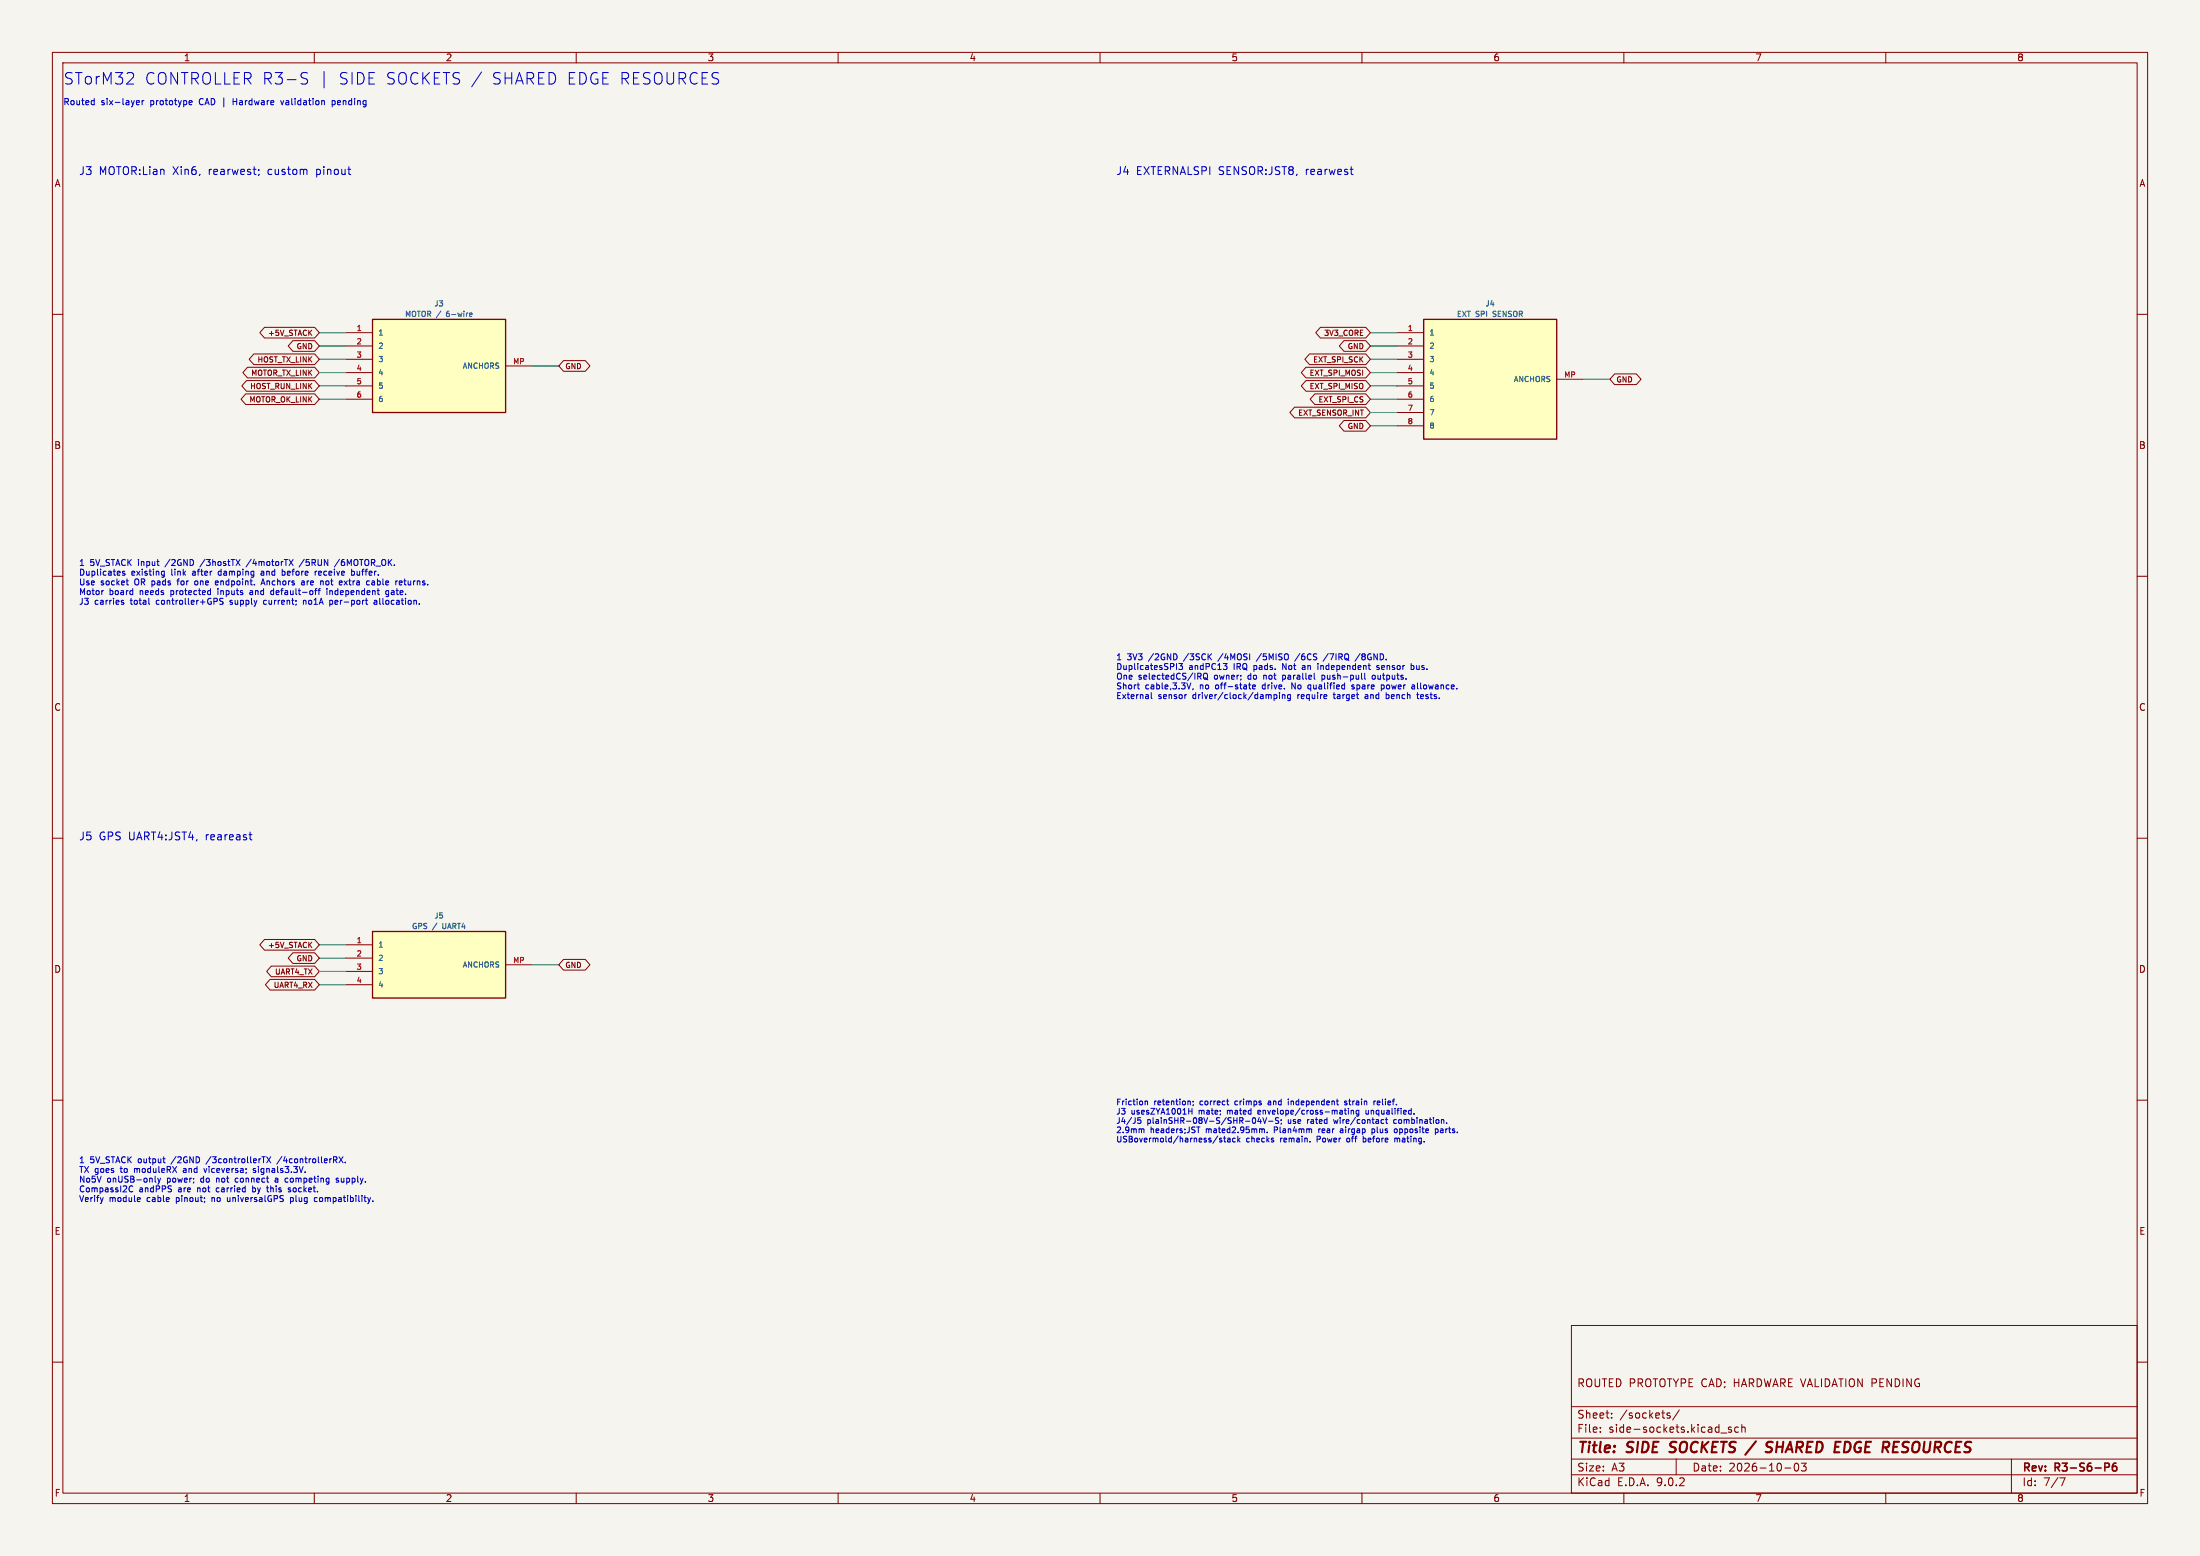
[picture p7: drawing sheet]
<svg xmlns="http://www.w3.org/2000/svg" width="420mm" height="297mm" viewBox="0 0 420 297" stroke-linecap="round" stroke-linejoin="round" font-family="sans-serif">
<path d="M0 0h420v297h-420z" fill="#f5f4ef" stroke="#f5f4ef" stroke-width=".19"/>
<g fill="none" stroke="#840000" stroke-width=".19">
<path d="M10 10h400v277h-400zM12 12h396v273h-396zM60 10v2M110 10v2M160 10v2M210 10v2M260 10v2M310 10v2M360 10v2M10 60h2M408 60h2M10 110h2"/>
<path d="M408 110h2M10 160h2M408 160h2M10 210h2M408 210h2M300 253h108v32h-108zM10 260h2M300 278.5h108M300 274.5h108M300 268.5h108M305.5 273.2v.2M305.5 272.5v.1"/>
<path d="M307.7 270.5v.2M307.7 269.8v.1M318.8 269.8l-.4-.1-.2 .2 .1 .2 .5 .2v.3h-.6M320 278.5v3M320.6 269.1l-1.3 1.9M328.5 273.5h1.2M330.5 272.5l-.3-.1-.3 .2 .1 .2 .5 .2v.3h-.6M331.9 272.5l-.5-.1-.2 .3 .1 .6h.6M332.5 272.5l.2-.1 .4 .1 .1 .9M332.5 271.9v1.5M342.7 279.4l.2-.1a.8 .8 0 0 1 .5 .7 .8 .8 0 0 1-.5 .8l-.2-.2-.2-.4zM343.9 279.3h.9l-.5 .6 .4 .1v.6l-.2 .2-.6-.2"/>
<path d="M384 278.5v6.5M408 260h2M60 285v2M110 285v2M160 285v2M210 285v2M260 285v2M300 281.5h108M310 285v2M340.7 280.2h1.2M360 285v2M393.2 282.1h1l-.6 1.5"/>
</g>
<path d="M401.8 279.3h.6l.3 .3-.2 .4-.7 .1M404 279.3a.59 .59 0 0 0-.7 .6v.6l.1 .2 .4 .1 .2-.2 .1-.5-.1-.2h-.5l-.2 .2" fill="none" stroke="#840000" stroke-width=".3"/>
<path d="M318.7 277.1l.3 .1M319 275.4l-.1 .6M335.2 275.1l-2 2.6M337.4 276.1l.7 .2a.51 .51 0 0 1 .1 .6 .51 .51 0 0 1-.4 .3h-.5M338.4 275.3a.85 .85 0 0 0-1 .1" fill="none" stroke="#840000" stroke-width=".4"/>
<path d="M71.1 177.8h25.4v12.7h-25.4z" fill="#ffffc2"/>
<path d="M71.1 177.8h25.4v12.7h-25.4z" fill="none" stroke="#840000" stroke-width=".25"/>
<path d="M66 180.3h5.1M66 182.9h5.1M66 185.4h5.1M66 188h5.1M96.5 184.2h5.1" fill="none" stroke="#840000" stroke-width=".19"/>
<path d="M271.8 61h25.4v22.8h-25.4z" fill="#ffffc2"/>
<path d="M271.8 61h25.4v22.8h-25.4z" fill="none" stroke="#840000" stroke-width=".25"/>
<path d="M266.7 63.5h5.1M266.7 66h5.1M266.7 68.6h5.1M266.7 71.1h5.1M266.7 73.7h5.1M266.7 76.2h5.1M266.7 78.7h5.1M297.2 72.4h5.1M266.7 81.3h5.1" fill="none" stroke="#840000" stroke-width=".19"/>
<path d="M71.1 61h25.4v17.7h-25.4z" fill="#ffffc2"/>
<path d="M71.1 61h25.4v17.7h-25.4z" fill="none" stroke="#840000" stroke-width=".25"/>
<g fill="none" stroke="#840000" stroke-width=".19">
<path d="M46.9 75.2h13.2l.9 1-.9 1h-13.2l-.9-1zM47.1 72.6h13l.9 1.1-.9 1h-13l-.9-1zM47.2 70.1h12.9l.9 1-.9 1h-12.9l-.8-1zM48.5 67.6h11.6l.9 1-.9 1h-11.6l-.9-1zM50.5 62.5h9.6l.9 1-.9 1h-9.6l-.9-1zM55.9 65h4.2l.9 1-.9 1.1h-4.2l-.9-1.1zM66 63.5h5.1M66 66h5.1M66 68.6h5.1M66 71.1h5.1M66 73.7h5.1M66 76.2h5.1"/>
<path d="M96.5 69.9h5.1M107.6 68.8h4.1l.9 1.1-.9 1h-4.1l-.9-1zM247.1 77.7h13.6l.9 1-.9 1.1h-13.6l-.9-1.1zM249.3 72.6h11.4l.9 1.1-.9 1h-11.4l-.9-1zM249.3 70.1h11.4l.9 1-.9 1h-11.4l-.9-1zM250 67.6h10.7l.9 1-.9 1h-10.7l-.9-1zM251 75.2h9.7l.9 1-.9 1h-9.7l-.9-1zM252.1 62.5h8.6l.9 1-.9 1h-8.6l-.9-1zM256.6 65h4.1l.9 1-.9 1.1h-4.1l-.9-1.1zM308.2 71.4h4.2l.9 1-.9 1h-4.2l-.9-1zM256.6 80.3h4.1l.9 1-.9 1h-4.1l-.9-1zM50.5 179.3h9.6l.9 1-.9 1.1h-9.6l-.9-1.1z"/>
<path d="M51.6 186.9h8.5l.9 1.1-.9 1h-8.5l-.9-1zM51.8 184.4h8.3l.9 1-.9 1h-8.3l-.9-1zM55.9 181.9h4.2l.9 1-.9 1h-4.2l-.9-1zM107.6 183.1h4.1l.9 1.1-.9 1h-4.1l-.9-1z"/>
</g>
<path d="M89.7 59.8l.3-.1 .1 .3-.5 .1M89.7 60.4h.4" fill="none" stroke="#006464" stroke-width=".19"/>
<g fill="none" stroke="#009600" stroke-width=".19">
<path d="M61 63.5h5M61 66h5M61 68.6h5M61 71.1h5M61 73.7h5M61 76.2h5M101.6 69.9h5.1M261.6 78.7h5.1M261.6 63.5h5.1M261.6 66h5.1M261.6 68.6h5.1M261.6 71.1h5.1"/>
<path d="M261.6 73.7h5.1M261.6 76.2h5.1M302.3 72.4h5M261.6 81.3h5.1M61 182.9h5M61 188h5M61 185.4h5M61 180.3h5M101.6 184.2h5.1"/>
</g>
<g fill="none" stroke="#0000c2" stroke-width=".19">
<path d="M17.9 19.2l.1 .1M18 18.8v1.2M18 19.9l-.1 .1M26.1 19.9h.5M26.1 19.3l.3-.1 .2 .3-.6 .1M27.1 19.2v.8M27.5 19.2l-.4 .2M36.3 19.2l.3 .1 .1 .2-.6 .1M36.6 19.9l-.3 .1M44.5 18.8v1.2M44.5 19.4h.7M53.6 19.2l.3 .8 .3-.8"/>
<path d="M57.7 14.8l.2 .1a.81 .81 0 0 1 .8 .5 .56 .56 0 0 1-.4 .6h-.5M57.7 14l.2-.2 .8 .2M61.9 13.6v3.2M63.4 19.3l.4-.1 .2 .2-.1 .5h-.5M63.4 19.2v1.2M91.9 13.7l-1.9 2.9M49.4 32.4v.1M49.5 33.2l-.2 .3M257.7 32.3h.6M258 33.2l.3 .1M19.6 112.7h.2M23.3 115h.3v.2l-.3 .2"/>
<path d="M23.3 114.6h.3M23.4 109.1v.3l.4 .1 .1 .1-.2 .2-.3-.1M24.1 110.9h.4M24.3 111.6h.2M30.9 109.7h.5M30.9 109.1h.5M31.4 109v1l-.4 .2M33.8 110.9h.4M37.6 110.9l-.4 .2v.4l.4 .1M39.1 106.7l-.9 1.5M40.1 112.7l.1 .1M40.2 112.4v1.1"/>
<path d="M40.2 113.4l-.1 .1M41.1 111l.2-.1 .4 .1M41.1 111.5l.2 .1h.3M41.6 112.4v.1M41.6 112.7v.8M41.7 111.2l-.6 .1M41.8 109.1l-.1 .2 .1 .4M42.2 114.7l.3 .2 .1 .2-.2 .3-.5-.1M43.9 114.7l.2 .3M43.9 115.3l.1 .1M45.1 106.8l.7 1.1M45.8 106.8l-.7 1.1"/>
<path d="M48 106.7l-1 1.5M48.1 113.1h-.3l-.1 .1v.2l.4 .1M49.8 111.6l.4-1.1 .4 1.1M49.9 111.3h.6M50.2 109l-.3 .1M50.3 109.4h-.3l-.2 .1 .1 .2 .4 .1M50.8 114.6h-.3l-.2 .2 .1 .4 .4 .2M52.2 112.8l-.3-.1-.2 .3 .1 .4h.4M53.9 109.1l.3-.1 .2 .3M53.9 108.6v1.2M54.4 109.6l-.2 .2-.3-.1M55.2 106.8l.8 1.1"/>
<path d="M56 106.8l-.8 1.1M57.5 111.5l.2 .1h.4M57.6 110.9h.4l.1 .7M57.9 114.7l.5-.1v.8M57.9 114.6v.8M58.1 106.7l-1 1.5M58.1 111.2l-.6 .2M60.1 112.7h.4M60.2 109v.8M60.5 109l-.3 .3M60.7 112.7h.5M60.9 112.5v1"/>
<path d="M61 109l-.2 .2v.4l.2 .2M61.4 109.3l-.6 .1M62.4 112.4v.1M62.4 112.7v.8M62.6 110.9l-.4 .2 .1 .4 .3 .1M63 112.7v.8M63.1 114.6h.2M63.3 112.7l-.3 .1M63.5 114.7v.5l-.4 .2M64.8 106.7l-1 1.5M65.7 110.9l.6 .7M66.3 110.9l-.6 .7"/>
<path d="M67.1 108.6v1.2M67.6 109.1v.6h-.5M71 110.9h.5v.7M71.5 111.2l-.5 .2 .1 .2h.4M71.9 114.9l-.5 .2 .2 .3 .3-.1M71.9 114.7v.7M74.2 112.8l-.3-.1-.3 .3 .2 .4h.4M74.2 112.7v1l-.2 .2-.3-.1M76.4 110.9h.3l.1 .3-.6 .1M76.7 111.6h-.3M77.1 110.9h.4M77.3 110.5v1l.2 .1"/>
<path d="M217.1 130.7h.4M217.3 131.4l.2 .1M219.8 132.2v1l.1 .2M224.6 126.6v1.2M225 126.6h.8l-.4 .5 .3 .1v.5l-.2 .1-.5-.1M227.3 130.4l-.3 1.1M227.8 131.4l-.1 .3M229.8 128.7l-.1 .6a.38 .38 0 0 0 .4 .4 .38 .38 0 0 0 .4-.4v-.6M230 129.4l.6 .4M233.5 124.7l-1 1.5M234.1 127.1l.1 .2-.1 .4M234.2 126.6l-.3 .5"/>
<path d="M238.3 130.7h.5M238.7 131.5h.1M239.1 131.1l.6-.1-.1-.2-.3-.1-.2 .2 .1 .5h.4M240.8 124.7l-1 1.5M241.1 130.8l-.1 .2 .1 .4M241.2 128.9v.7M243.2 132.6v1.1M243.2 132.6h.3l.3 .2-.1 .5h-.5M244.3 132.6v.8M244.8 132.7l.4-.1 .1 .8M244.8 132.6v.8M244.9 127.8v-1.2l.6 1.2"/>
<path d="M244.9 128.9v1.1M244.9 129.6h.3M245.2 128.9h-.3M246.3 132.6h-.3l-.2 .2 .1 .5h.4M246.3 132.6v.9l-.2 .2h-.3M246.6 131.5v-1.1l.7 1.1M248.1 124.7l-.9 1.5M249 127l-.4 .1M249 127.4h-.2l-.2 .1v.2l.4 .1M250.2 131.4l-.3 .1M252.4 128.9v1.1M252.9 129v.1"/>
<path d="M252.9 129.4l-.2 .2h-.3M253.6 124.7l-1 1.5M258.1 130.9v.2l.5 .2-.2 .2-.3-.1M259.6 124.7l-.9 1.5M260.5 128.5v1l.2 .1M261 132.9h-.3l-.1 .2v.2l.4 .1M262.1 128.9h.2l.3 .2v.3l-.3 .2-.4-.2zM263.3 127.1l-.3-.1-.2 .2 .1 .2 .4 .1v.2h-.5M264.2 130.8v.6l-.4 .1M264.6 132.2v1.2M264.7 132.6h-.1M265.1 132.7l.1 .1"/>
<path d="M265.2 133.1l-.2 .3-.4-.1M269.4 127.1l.3-.1 .2 .3-.1 .4h-.4M269.4 126.6v1.2M270.4 132.6h.5M270.6 130.4v.9l.2 .2M270.6 132.2v1l.3 .2M271.4 132.6l-.2 .1v.5l.2 .2M271.8 132.9l-.6 .1M47.5 159.3h.6M47.7 160.1l.4 .2M217.2 213.3v.6l.5-.1 .1 .4-.2 .2-.4-.1M218.1 215.5l.3 .1v.6"/>
<path d="M218.6 210.2v.7M218.6 210.3l.4-.1 .1 .7M226.9 212.1h.7M227.1 210.2l.1 .1v.6M227.6 211.6v1.1M227.8 210.2v.1M227.8 210.8l-.1 .3M232.8 217.3h.4M232.8 217.6l.4 .1 .1 .1-.2 .2-.3-.1M233.6 217.2h.4M233.7 216.9v.9l.3 .2M234.2 210.2h.4"/>
<path d="M234.4 217.3h.4v.7M234.4 210.8l.2 .1M234.8 217.5l-.5 .2 .2 .3 .3-.1M235.8 217.3l-.3-.1-.2 .3 .1 .4h.4M236.3 216.9v1.1M236.4 217.6l.3 .4M236.7 217.2l-.4 .5M239.4 213.3a.69 .69 0 0 1 0 1.1M240.1 212.1l.1 .5 .3 .1M240.4 213.3l-.3 .8h.7M240.7 213.7v.7M240.7 212.2l-.6 .1"/>
<path d="M241 215.5h.3l.1 .7M241.1 213.3l.3 1.1 .4-1.1M241.9 216.1v.1M242.2 214h.8M242.4 210.2h-.3M242.5 210.5l-.4 .1v.2l.4 .1M243.1 217.7v.2M243.9 213.9l.2 .2v.2l-.6 .1M244.6 214.4l-.1 .2M245.9 209.8v.1M245.9 210.2v.7M250.1 217.9v.1"/>
<path d="M251.8 215.5v.7M252 215.5l-.2 .2M254.6 213.7l.2 .7M255.9 215.5h.4M256.3 215.8l-.5 .1 .1 .3h.4M256.6 211.9h.4M256.8 211.6v.9l.2 .2M257.1 210.2h-.3l-.1 .1v.2l.4 .1v.2h-.4M257.1 217.5v.3l.2 .2M257.4 211.9v.8M257.9 212h.5v.7M257.9 211.9v.8"/>
<path d="M259.4 212l-.3-.1-.2 .2 .1 .5h.4M259.4 211.9v.9l-.2 .2h-.3M260.2 217.9h.5M260.2 216.9v1.1M260.8 211.9v.7h.4M261.9 215.5h.3l.2 .2-.1 .5h-.4M261.9 215.5v1.1M262.3 210.2v.7M262.6 210.2l-.3 .2M263.3 210.2l-.4 .1 .1 .5 .3 .1M263.4 210.4l-.5 .1M264.2 214.4h-.3"/>
<path d="M264.6 213.3v1l.3 .1M266.1 213.9v.4l.4 .1M266.3 215.5h.2l.2 .2-.1 .5h-.3M266.3 217.3l.3-.1 .1 .2M266.3 217.2v.8M266.7 217.4v.6M266.9 217.2l-.2 .2M269.9 212.6v.1M274 215.5h.3l.2 .2-.1 .5h-.4M274 215.5v1.1M275.1 215.5h-.1M275.1 215.8l-.1 .1 .1 .3"/>
<path d="M276.2 214.3v.1M19.7 228.6l-.3 .8M24.7 227.3l.3 .2 .3-.1M26.6 228.6l.2 .3-.6 .1M26.7 229.3l-.1 .1M29.6 224.5v1l.2 .1M30.1 224.9l.3 .7M30.4 225.6l-.3 .4M30.7 224.9l-.3 .7M31.1 221.2h.4M31.4 221.9h.1M35.1 223l-.1 .1"/>
<path d="M35.1 223.4l-.1 .1 .1 .3M38.9 223l.3 .8 .3-.8M40.3 220.7l-1 1.5M40.5 228.6v.8M40.6 228.6l-.1 .1M41.3 224.9v.7M41.4 226.8l-.1 .2 .1 .4M43.4 228.6v.6l.3 .2M44.9 225v.5l.4 .1M48.2 227.4l.4 .1M48.2 226.4v1.1M48.6 226.7l-.4 .1"/>
<path d="M48.8 223.1l-.3-.1-.2 .2 .1 .2 .4 .1v.2h-.5M50 220.8h.6M50.9 226.7h.4M50.9 220.8l.8 1.1M51.2 227.5h.1M51.7 220.8l-.8 1.1M53.1 225.2l-.6 .2 .2 .2h.4M53.8 220.7l-1 1.5M55 225.6h-.1M55.4 226.7l-.3 .1-.1 .2 .5 .2v.1l-.1 .2-.4-.1M55.5 228.6v1.1M55.5 228.6h.3l.2 .2"/>
<path d="M56 229.1l-.2 .3-.3-.1M60.6 228.6h-.4l-.2 .2 .1 .5h.5M64.6 224.9h-.3l-.1 .1v.2l.4 .1v.3h-.4M64.7 220.8l.8 1.1M65.2 224.9v.7M65.5 220.8l-.8 1.1M65.9 221.8v.1M71.2 229.2v.2"/>
</g>
<g font-size="3.1" fill="#0000c2">
<text x="12" y="16.4">STorM32</text>
<text x="27.5" y="16.4">CONTROLLER R3-S</text>
<text x="64.6" y="16.4">SIDE SOCKETS /</text>
<text x="93.8" y="16.4">SHARED EDGE RESOURCES</text>
</g>
<g font-size="2.8" fill="#840000">
<text x="301" y="277.9">Title:</text>
<text x="310.6" y="277.9">SIDE</text>
<text x="319.6" y="277.9">SOCKETS</text>
<text x="335.2" y="277.9">/</text>
<text x="339.6" y="277.9">SHARED EDGE RESOURCES</text>
</g>
<g font-size="2.1" fill="#0000c2">
<text x="15" y="33.7">J3</text>
<text x="18.9" y="33.7">MOTOR:Lian</text>
<text x="33" y="33.7">Xin6,</text>
<text x="40" y="33.7">rearwest;</text>
<text x="51.4" y="33.7">custom</text>
<text x="60.8" y="33.7">pinout</text>
<text x="213" y="33.7">J4</text>
<text x="216.9" y="33.7">EXTERNALSPI SENSOR:JST8,</text>
<text x="249.4" y="33.7">rearwest</text>
<text x="15" y="160.7">J5</text>
<text x="18.9" y="160.7">GPS UART4:JST4,</text>
<text x="39.4" y="160.7">reareast</text>
</g>
<g font-size="2.1" fill="#840000">
<text x="301" y="265">ROUTED PROTOTYPE CAD; HARDWARE VALIDATION PENDING</text>
<text x="301" y="273.7">File:</text>
<text x="301" y="271">Sheet:</text>
<text x="307.1" y="273.7">side-sockets.kicad_sch</text>
<text x="309.2" y="271">/sockets/</text>
<text x="301" y="281.1">Size:</text>
<text x="307.6" y="281.1">A3</text>
<text x="323" y="281.1">Date:</text>
<text x="330" y="281.1">2026-10-03</text>
<text x="386" y="281.3">Rev:</text>
<text x="392.4" y="281.3">R3-S6-P6</text>
<text x="301" y="283.9">KiCad</text>
<text x="308.7" y="283.9">E.D.A.</text>
<text x="316.3" y="283.9">9.0.2</text>
<text x="386" y="283.9">Id:</text>
<text x="390.1" y="283.9">7/7</text>
</g>
<g font-size="1.8" fill="#840000">
<text x="35" y="11.9">1</text>
<text x="85" y="11.9">2</text>
<text x="135" y="11.9">3</text>
<text x="185" y="11.9">4</text>
<text x="235" y="11.9">5</text>
<text x="285" y="11.9">6</text>
<text x="335" y="11.9">7</text>
<text x="385" y="11.9">8</text>
<text x="10.3" y="35.9">A</text>
<text x="408.3" y="35.9">A</text>
<text x="10.3" y="85.9">B</text>
<text x="408.2" y="85.9">B</text>
<text x="10.3" y="135.9">C</text>
<text x="408.2" y="135.9">C</text>
<text x="10.3" y="185.9">D</text>
<text x="408.2" y="185.9">D</text>
<text x="10.3" y="235.9">E</text>
<text x="408.3" y="235.9">E</text>
<text x="10.3" y="285.9">F</text>
<text x="35" y="286.9">1</text>
<text x="85" y="286.9">2</text>
<text x="135" y="286.9">3</text>
<text x="185" y="286.9">4</text>
<text x="235" y="286.9">5</text>
<text x="285" y="286.9">6</text>
<text x="335" y="286.9">7</text>
<text x="385" y="286.9">8</text>
<text x="408.3" y="285.9">F</text>
</g>
<g font-size="1.7" fill="#0000c2">
<text x="12" y="20.4">Routed</text>
<text x="19.3" y="20.4">six-layer</text>
<text x="28.8" y="20.4">prototype</text>
<text x="38.4" y="20.4">CAD |</text>
<text x="45.2" y="20.4">Hardware</text>
<text x="54.6" y="20.4">validation</text>
<text x="64.5" y="20.4">pending</text>
</g>
<g font-size="1.6" fill="#0000c2">
<text x="15" y="108.4">1</text>
<text x="15" y="110.2">Duplicates</text>
<text x="15" y="112.1">Use</text>
<text x="15" y="113.9">Motor</text>
<text x="17.2" y="108.4">5V_STACK</text>
<text x="19.2" y="112.1">socket</text>
<text x="20.9" y="113.9">board</text>
<text x="25.1" y="110.2">existing</text>
<text x="25.9" y="112.1">OR pads</text>
<text x="26.5" y="108.4">input</text>
<text x="26.8" y="113.9">needs</text>
<text x="31.9" y="108.4">/2GND</text>
<text x="32.9" y="110.2">link</text>
<text x="32.9" y="113.9">protected</text>
<text x="34.5" y="112.1">for</text>
<text x="37.1" y="110.2">after</text>
<text x="38" y="112.1">one</text>
<text x="38.9" y="108.4">/3hostTX</text>
<text x="42.1" y="113.9">inputs</text>
<text x="42.2" y="112.1">endpoint.</text>
<text x="42.2" y="110.2">damping</text>
<text x="47.9" y="108.4">/4motorTX</text>
<text x="48.5" y="113.9">and</text>
<text x="50.6" y="110.2">and</text>
<text x="51.2" y="112.1">Anchors</text>
<text x="52.7" y="113.9">default-off</text>
<text x="54.9" y="110.2">before</text>
<text x="58.3" y="108.4">/5RUN</text>
<text x="59" y="112.1">are</text>
<text x="61.4" y="110.2">receive</text>
<text x="62.9" y="112.1">not</text>
<text x="63.6" y="113.9">independent</text>
<text x="65.2" y="108.4">/6MOTOR_OK.</text>
<text x="66.7" y="112.1">extra</text>
<text x="68.6" y="110.2">buffer.</text>
<text x="72.2" y="112.1">cable</text>
<text x="75.1" y="113.9">gate.</text>
<text x="77.9" y="112.1">returns.</text>
<text x="15" y="115.8">J3</text>
<text x="18.1" y="115.8">carries</text>
<text x="25.1" y="115.8">total</text>
<text x="30.2" y="115.8">controller+GPS</text>
<text x="44.5" y="115.8">supply</text>
<text x="51.1" y="115.8">current;</text>
<text x="58.9" y="115.8">no1A</text>
<text x="64.2" y="115.8">per-port</text>
<text x="72.9" y="115.8">allocation.</text>
<text x="213" y="126.4">1</text>
<text x="213" y="128.2">DuplicatesSPI3</text>
<text x="213" y="130.1">One</text>
<text x="213" y="131.9">Short</text>
<text x="215.2" y="126.4">3V3</text>
<text x="217.3" y="130.1">selectedCS/IRQ</text>
<text x="218.6" y="131.9">cable,3.3V,</text>
<text x="219.5" y="126.4">/2GND</text>
<text x="226.4" y="126.4">/3SCK</text>
<text x="227" y="128.2">andPC13</text>
<text x="229.2" y="131.9">no</text>
<text x="232" y="130.1">owner;</text>
<text x="232.4" y="131.9">off-state</text>
<text x="233.2" y="126.4">/4MOSI</text>
<text x="235.7" y="128.2">IRQ</text>
<text x="238.6" y="130.1">do</text>
<text x="239.7" y="128.2">pads.</text>
<text x="240.8" y="126.4">/5MISO</text>
<text x="241.6" y="131.9">drive.</text>
<text x="241.8" y="130.1">not</text>
<text x="245.4" y="128.2">Not</text>
<text x="245.6" y="130.1">parallel</text>
<text x="247.4" y="131.9">No</text>
<text x="248.3" y="126.4">/6CS</text>
<text x="249.4" y="128.2">an</text>
<text x="250.7" y="131.9">qualified</text>
<text x="252.6" y="128.2">independent</text>
<text x="253.4" y="130.1">push-pull</text>
<text x="254" y="126.4">/7IRQ</text>
<text x="259.3" y="131.9">spare</text>
<text x="260.3" y="126.4">/8GND.</text>
<text x="263.2" y="130.1">outputs.</text>
<text x="264.1" y="128.2">sensor</text>
<text x="265.1" y="131.9">power</text>
<text x="270.8" y="128.2">bus.</text>
<text x="271.2" y="131.9">allowance.</text>
<text x="213" y="133.8">External</text>
<text x="221.1" y="133.8">sensor</text>
<text x="227.9" y="133.8">driver/clock/damping</text>
<text x="248.1" y="133.8">require</text>
<text x="255.2" y="133.8">target</text>
<text x="261.4" y="133.8">and</text>
<text x="265.6" y="133.8">bench</text>
<text x="271.8" y="133.8">tests.</text>
<text x="15" y="222.4">1</text>
<text x="15" y="224.2">TX goes</text>
<text x="15" y="226.1">No5V</text>
<text x="15" y="227.9">CompassI2C</text>
<text x="17.2" y="222.4">5V_STACK</text>
<text x="20.4" y="226.1">onUSB-only</text>
<text x="23.2" y="224.2">to</text>
<text x="26" y="224.2">moduleRX</text>
<text x="26.5" y="222.4">output</text>
<text x="26.6" y="227.9">andPPS</text>
<text x="32" y="226.1">power;</text>
<text x="33.1" y="222.4">/2GND</text>
<text x="34.2" y="227.9">are</text>
<text x="35.6" y="224.2">and</text>
<text x="38" y="227.9">not</text>
<text x="38.7" y="226.1">do</text>
<text x="39.8" y="224.2">viceversa;</text>
<text x="40" y="222.4">/3controllerTX</text>
<text x="41.9" y="227.9">carried</text>
<text x="41.9" y="226.1">not</text>
<text x="45.7" y="226.1">connect</text>
<text x="49" y="227.9">by</text>
<text x="49.4" y="224.2">signals3.3V.</text>
<text x="52" y="227.9">this</text>
<text x="53.5" y="226.1">a</text>
<text x="53.8" y="222.4">/4controllerRX.</text>
<text x="55.7" y="226.1">competing</text>
<text x="56.3" y="227.9">socket.</text>
<text x="65.7" y="226.1">supply.</text>
<text x="15" y="229.8">Verify</text>
<text x="20.9" y="229.8">module</text>
<text x="28.2" y="229.8">cable</text>
<text x="34" y="229.8">pinout;</text>
<text x="41" y="229.8">no</text>
<text x="44.2" y="229.8">universalGPS</text>
<text x="56.4" y="229.8">plug</text>
<text x="61.3" y="229.8">compatibility.</text>
</g>
<g font-size="1.5" fill="#0000c2">
<text x="213" y="211.3">Friction</text>
<text x="213" y="213.1">J3</text>
<text x="213" y="214.8">J4/J5</text>
<text x="216" y="213.1">usesZYA1001H</text>
<text x="219" y="214.8">plainSHR-08V-S/SHR-04V-S;</text>
<text x="220.3" y="211.3">retention;</text>
<text x="229" y="213.1">mate;</text>
<text x="229.2" y="211.3">correct</text>
<text x="234.7" y="213.1">mated</text>
<text x="236.1" y="211.3">crimps</text>
<text x="240.8" y="213.1">envelope/cross-mating</text>
<text x="242.7" y="211.3">and</text>
<text x="246.1" y="214.8">use</text>
<text x="246.8" y="211.3">independent</text>
<text x="250" y="214.8">rated</text>
<text x="255.3" y="214.8">wire/contact</text>
<text x="257.8" y="211.3">strain</text>
<text x="261.6" y="213.1">unqualified.</text>
<text x="263.6" y="211.3">relief.</text>
<text x="266.9" y="214.8">combination.</text>
<text x="213" y="216.6">2.9mm</text>
<text x="213" y="218.4">USBovermold/harness/stack</text>
<text x="219.6" y="216.6">headers;JST</text>
<text x="230.4" y="216.6">mated2.95mm.</text>
<text x="237.9" y="218.4">checks</text>
<text x="243.6" y="216.6">Plan4mm</text>
<text x="244.6" y="218.4">remain.</text>
<text x="251.8" y="218.4">Power</text>
<text x="252.3" y="216.6">rear</text>
<text x="256.7" y="216.6">airgap</text>
<text x="257.7" y="218.4">off</text>
<text x="261.1" y="218.4">before</text>
<text x="263" y="216.6">plus</text>
<text x="267.3" y="218.4">mating.</text>
<text x="267.5" y="216.6">opposite</text>
<text x="275.6" y="216.6">parts.</text>
</g>
<g font-size="1.4" fill="#006464">
<text x="82.8" y="58.7">J3</text>
<text x="283.5" y="58.7">J4</text>
<text x="72.1" y="64.2">1</text>
<text x="77.2" y="60.7">MOTOR /</text>
<text x="85.4" y="60.7">6-wire</text>
<text x="272.8" y="64.2">1</text>
<text x="278" y="60.7">EXT SPI</text>
<text x="285.2" y="60.7">SENSOR</text>
<text x="72.1" y="66.8">2</text>
<text x="72.1" y="69.3">3</text>
<text x="72.1" y="71.9">4</text>
<text x="88.2" y="70.6">ANCHORS</text>
<text x="272.8" y="66.8">2</text>
<text x="272.8" y="69.3">3</text>
<text x="272.8" y="71.9">4</text>
<text x="72.1" y="74.4">5</text>
<text x="72.1" y="76.9">6</text>
<text x="272.8" y="74.4">5</text>
<text x="272.8" y="76.9">6</text>
<text x="288.8" y="73.1">ANCHORS</text>
<text x="272.8" y="79.5">7</text>
<text x="272.8" y="82">8</text>
<text x="78.5" y="177.5">GPS</text>
<text x="82.6" y="177.5">/</text>
<text x="82.8" y="175.5">J5</text>
<text x="84.7" y="177.5">UART4</text>
<text x="72.1" y="181.1">1</text>
<text x="72.1" y="183.6">2</text>
<text x="88.2" y="184.9">ANCHORS</text>
<text x="72.1" y="186.2">3</text>
<text x="72.1" y="188.7">4</text>
</g>
<g font-size="1.4" fill="#840000">
<text x="51" y="64.3">+5V_STACK</text>
<text x="252.6" y="64.3">3V3_CORE</text>
<text x="47.8" y="71.9">MOTOR_TX_LINK</text>
<text x="49" y="69.4">HOST_TX_LINK</text>
<text x="56.5" y="66.8">GND</text>
<text x="107.8" y="70.7">GND</text>
<text x="249.9" y="71.9">EXT_SPI_MOSI</text>
<text x="250.5" y="69.4">EXT_SPI_SCK</text>
<text x="257.1" y="66.8">GND</text>
<text x="47.5" y="77">MOTOR_OK_LINK</text>
<text x="47.6" y="74.5">HOST_RUN_LINK</text>
<text x="249.9" y="74.5">EXT_SPI_MISO</text>
<text x="251.6" y="77">EXT_SPI_CS</text>
<text x="308.5" y="73.2">GND</text>
<text x="247.7" y="79.5">EXT_SENSOR_INT</text>
<text x="257.1" y="82.1">GND</text>
<text x="51" y="181.1">+5V_STACK</text>
<text x="56.5" y="183.7">GND</text>
<text x="107.8" y="185">GND</text>
<text x="52.1" y="188.8">UART4_RX</text>
<text x="52.4" y="186.2">UART4_TX</text>
</g>
<g font-size="1.4" fill="#a90000">
<text x="68" y="63.2">1</text>
<text x="68" y="65.8">2</text>
<text x="268.6" y="63.2">1</text>
<text x="268.6" y="65.8">2</text>
<text x="68" y="68.3">3</text>
<text x="68" y="70.9">4</text>
<text x="97.8" y="69.6">MP</text>
<text x="268.6" y="68.3">3</text>
<text x="268.6" y="70.9">4</text>
<text x="68" y="73.4">5</text>
<text x="68" y="75.9">6</text>
<text x="268.6" y="73.4">5</text>
<text x="268.6" y="75.9">6</text>
<text x="298.5" y="72.1">MP</text>
<text x="268.6" y="78.5">7</text>
<text x="268.6" y="81">8</text>
<text x="68" y="180.1">1</text>
<text x="68" y="182.6">2</text>
<text x="68" y="185.2">3</text>
<text x="97.8" y="183.9">MP</text>
<text x="68" y="187.7">4</text>
</g>
</svg>
